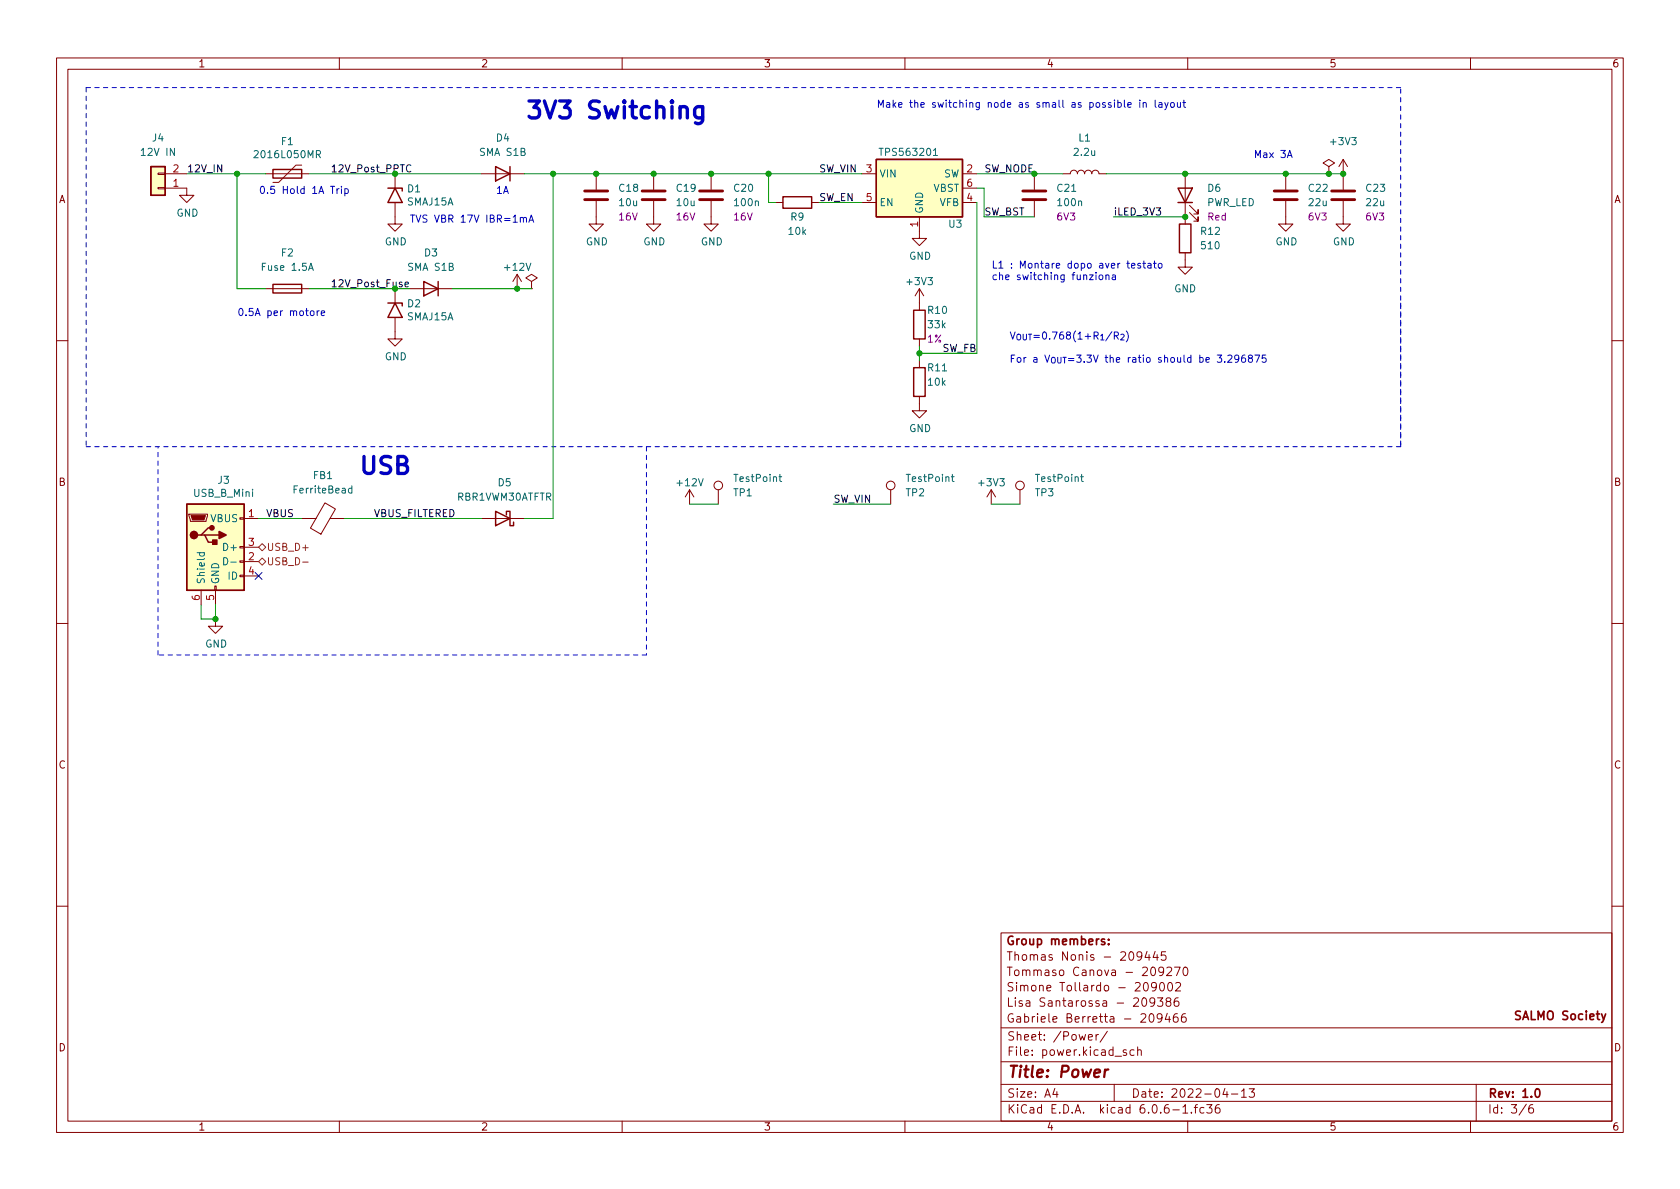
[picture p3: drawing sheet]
<svg xmlns="http://www.w3.org/2000/svg" width="297mm" height="210mm" viewBox="0 0 297 210" stroke-linecap="round" stroke-linejoin="round" font-family="sans-serif">
<g fill="none" stroke="#840000" stroke-width=".18">
<path d="M10 10.2h277v190.1h-277zM12 12.2h273v186.1h-273zM60 10.2v2M110 10.2v2M160 10.2v2M210 10.2v2M260 10.2v2M27.9 30.6h1.3v.3h-1.3zM27.9 33.1h1.3v.3h-1.3zM29.2 33.3h3.8v1.2h1.3l-1.3 1.3-1.3-1.3h1.3M29.2 30.7h3.8M47 30.7h7.6"/>
<path d="M53.3 29.2h-1l-3 3.1h-1M69.8 35.8v3.8h1.3l-1.3 1.3-1.2-1.3h1.2M69.8 30.7v2.6M85.1 30.7h7.6M105.4 35.6v4h1.3l-1.3 1.3-1.3-1.3h1.3M105.4 30.7v2.8M115.6 35.6v4h1.2l-1.2 1.3-1.3-1.3h1.3M115.6 30.7v2.8M125.7 35.6v4h1.3l-1.3 1.3-1.2-1.3h1.2M125.7 30.7v2.8M137.2 35.8h1.2M143.5 35.8h1.3"/>
<path d="M152.4 30.7h2.5M152.4 35.8h2.5M162.6 38.3v3.9h1.2l-1.2 1.2-1.3-1.2h1.3M170.2 30.7h2.5M170.2 35.8h2.5M170.2 33.3h2.5M182.9 30.7v2.8M182.9 35.6v2.7M188 30.7h1.2a.64 .64 0 0 1 .7-.6 .64 .64 0 0 1 .6 .6 .64 .64 0 0 1 .6-.6 .64 .64 0 0 1 .7 .6 .64 .64 0 0 1 .6-.6 .64 .64 0 0 1 .6 .6 .64 .64 0 0 1 .7-.6 .64 .64 0 0 1 .6 .6h1.3M209.5 30.7v8.9M210.3 37.6l1.5 1.5v-.8v.8h-.7M210.3 36.3l1.5 1.5v-.7v.7h-.7"/>
<path d="M227.3 35.6v4h1.3l-1.3 1.3-1.2-1.3h1.2M227.3 30.7v2.8M234.9 29.5l1.1-.7-1.1-.6-1 .6 1 .7v1.2M234.9 30.7h.1M237.5 35.6v4h1.3l-1.3 1.3-1.3-1.3h1.3M237.5 28.2v5.3M237.5 28.2l-.8 1.3M237.5 28.2l.8 1.3M47 51h7.6M69.8 56.1v3.8h1.3l-1.3 1.3-1.2-1.3h1.2M69.8 51v2.6M72.4 51h7.6"/>
<path d="M91.4 48.5l-.7 1.3M91.4 48.5v2.5M91.4 48.5l.8 1.3M94 49.8l1-.7-1-.6-1 .6 1 .7v1.2M94 51h.1M162.6 51v3.9M162.6 59.9v1.3M162.6 51l-.8 1.3M162.6 51l.7 1.3M209.5 44.7v2.5h1.3l-1.3 1.3-1.2-1.3h1.2M10 60.2h2M162.6 70.1v2.5h1.2l-1.2 1.3-1.3-1.3h1.3"/>
<path d="M162.6 63.7v1.3M285 60.2h2M33.4 90.9h3.3v.3l-.3 1h-2.7zM42.4 99.2h.8v.2h-.8zM42.4 96.6h.8v.3h-.8zM42.4 91.6h.8v.2h-.8zM43.2 91.7h2.5M43.2 99.3h2.5M43.2 96.8h2.5M53.3 91.7h2.6M57.5 88.9l1.8 1.1-2.6 4.5-1.8-1.1zM58.4 91.7h2.6"/>
<path d="M85.1 91.7h7.6M121.9 86.6l-.7 1.3M121.9 86.6v2.5M121.9 86.6l.8 1.3M127 86.6v2.5M157.5 86.6v2.5M175.3 86.6l-.8 1.3M175.3 86.6v2.5M175.3 86.6l.7 1.3M180.3 86.6v2.5M10 110.2h2M35.6 104.4v2.5"/>
<path d="M38 103.6h.2v.8h-.2zM38.1 109.5v1.2h1.3l-1.3 1.3-1.3-1.3h1.3M38.1 104.4v2.5M42.4 101.7h.8v.3h-.8zM43.2 101.8h2.5M285 110.2h2M10 160.2h2M177 165h108v33.3h-108zM201.9 168.9l-.3 .3h-.3l-.3-.3 .2-.5 .4-.1 .2 .1a.99 .99 0 0 1-.3 1.4h-.3M202 176.6l.2-.1a.81 .81 0 0 1 .6 .6 .81 .81 0 0 1-.3 .8l-.1 .1a.81 .81 0 0 1-.4-1.4zM202.3 173.9l.2-.2a.81 .81 0 0 1 .6 .7 .81 .81 0 0 1-.3 .8h-.1a.81 .81 0 0 1-.4-1.3zM202.8 168.2l-.3 1.1h.9"/>
<path d="M203.2 168.8v1M203.3 179.4l.2-.1a.81 .81 0 0 1 .6 .6 .81 .81 0 0 1-.3 .8l-.1 .1a.81 .81 0 0 1-.4-1.4zM204.2 177.1l-.3 .3h-.3l-.3-.3 .2-.6h.4l.2 .1a.99 .99 0 0 1-.4 1.4h-.2M204.2 168.2l-.3 1.1h.9M204.5 174.4l-.3 .3h-.3l-.3-.3 .1-.6 .5-.1 .2 .2a.99 .99 0 0 1-.4 1.3h-.3M204.6 168.8v1M204.7 176.5h.9l-.5 .5 .4 .2v.6l-.2 .2h-.4l-.2-.2M205.2 173.9l.2-.2a.81 .81 0 0 1 .6 .7 .81 .81 0 0 1-.3 .8h-.2a.81 .81 0 0 1-.3-1.3zM205.5 179.9l-.3 .3h-.3l-.3-.3 .1-.6h.5l.2 .1a.99 .99 0 0 1-.4 1.4h-.3M205.7 171.7l-.2 .2h-.5l-.1-.2 .1-.6 .5-.1 .2 .2a.99 .99 0 0 1-.4 1.3h-.3M206.1 168.3h-.7l-.1 .7 .2-.1h.5l.2 .3-.1 .5-.2 .1-.6-.1M206.3 171.2l.6-.2 .2 .2 .1 .2-1 1.1h1"/>
<path d="M206.4 179.2l-.4 1.1h1M206.5 177.1l-.3-.3v-.2l.3-.1h.4l.1 .2v.3l-.7 .2-.1 .2v.4l.3 .2 .4-.1 .1-.2v-.3l-.3-.3M206.6 173.9l.2-.2a.81 .81 0 0 1 .6 .7 .81 .81 0 0 1-.3 .8h-.1a.81 .81 0 0 1-.4-1.3zM206.7 179.8v1M207.7 171h1l-.7 1.5M207.9 173.9l.6-.2 .2 .2v.3l-.9 1h.9M208.2 179.3a.59 .59 0 0 0-.7 .6v.6l.1 .2 .4 .1 .2-.2 .1-.5-.1-.2-.5-.1-.2 .3M208.3 176.5a.59 .59 0 0 0-.7 .6v.6l.1 .2 .5 .1 .2-.2 .1-.5-.2-.2-.4-.1-.3 .3M209.3 171.2l.2-.2a.81 .81 0 0 1 .6 .6 .81 .81 0 0 1-.3 .8l-.1 .1a.81 .81 0 0 1-.4-1.3zM209.6 179.3a.59 .59 0 0 0-.7 .6v.6l.1 .2 .5 .1 .2-.2v-.5l-.1-.2-.4-.1-.3 .3M285 160.2h2M60 198.3v2"/>
<path d="M110 198.3v2M160 198.3v2M177 194.8h108M177 191.8h108M177 187.8h108M177 181.8h108M186.5 192.5l-.4 1h1M186.9 193v1M192.4 183.4l.7-.1v-.3l-.5-.1-.2 .2 .1 .8h.6M193.8 182.9v1M194.2 182.9l-.3 .1-.1 .2M195.8 182.4l-1.3 1.9"/>
<path d="M197 191.8v3M199.1 185.7l-.3-.1-.2 .2v.3l.5 .1v.4h-.5M200.5 185.7l-.4-.1-.3 .3v.4l.1 .3h.6M201.1 185.8l.3-.2 .3 .1 .1 .9M201.1 185.1v1.5M209.1 195.8l.5-.5v1.5M209.1 196.8h.9M210 198.3v2M210.6 196.7v.1M211.1 195.8h.6M211.7 195.3l-.3 .2v1.3M212.9 195.9l-.5-.1-.3 .3v.4l.2 .3h.6"/>
<path d="M213.4 195.3h.9l-.5 .6 .4 .1v.7l-.2 .1h-.4l-.2-.1M215.6 195.3a.59 .59 0 0 0-.7 .7v.5l.1 .3h.4l.2-.1 .1-.5-.1-.2-.5-.1-.2 .3M216.6 192.5l-.4 1h.9M216.9 193v1M217.7 193.5h1.2M219.5 193l.4-.5v1.5M219.5 194h.9M220.9 192.5h.9l-.5 .6 .4 .1v.7l-.2 .1h-.4l-.2-.1M260 198.3v2M261 191.8v6.5M269.9 195.3l-1.3 1.9M271 195.3a.6 .6 0 0 0-.7 .7v.5l.1 .3h.5l.2-.1 .1-.5-.2-.2-.4-.1-.3 .3"/>
<circle cx="127" cy="85.8" r=".76"/>
<circle cx="157.5" cy="85.8" r=".76"/>
<circle cx="180.3" cy="85.8" r=".76"/>
</g>
<path d="M195.3 166.1l-.4-.1-.2 .3 .1 .2 .5 .1v.4h-.6M196 166.9v.1M196 166.1v.2M268.8 178.9l-.6-.1-.2 .1v.5l.7 .3 .1 .3-.3 .3-.5-.1M271.6 192.6l.2-.1a.82 .82 0 0 1 .6 .7 .82 .82 0 0 1-.3 .8h-.2a.81 .81 0 0 1-.6-.6 .81 .81 0 0 1 .3-.8z" fill="none" stroke="#840000" stroke-width=".3"/>
<path d="M195.4 189.1l-.2 1.4M196 189.1l-.4 .1-.3 .3" fill="none" stroke="#840000" stroke-width=".4"/>
<g fill="none" stroke="#840000" stroke-width=".25">
<path d="M26.7 29.5h2.5v5h-2.5zM48.3 30h5v1.5h-5zM68.6 33.3h2.5v.5M69.8 33.3l1.3 2.5h-2.5zM87.6 29.5l2.6 1.2-2.6 1.3zM90.2 29.5v2.5M138.4 34.8h5.1v2h-5.1zM154.9 28.2h15.3v10.1h-15.3zM208.3 33.3h2.5l-1.3 2.5zM208.3 35.8h2.5M208.5 39.6h2.1v5.1h-2.1zM48.3 50.3h5v1.5h-5z"/>
<path d="M68.6 53.6h2.5v.5M69.8 53.6l1.3 2.5h-2.5zM74.9 49.8l2.6 1.2-2.6 1.3zM77.5 49.8v2.5M161.5 54.9h2.1v5h-2.1zM161.5 65h2.1v5.1h-2.1zM33 89.1h10.2v15.3h-10.2zM35.6 94.6h.6l.6 1.3h1.3M36.2 94.6h2.5M37.5 93.3h-.7l-1.2 1.3h-.7M87.6 90.4l2.6 1.3-2.6 1.3zM89.5 91.1v-.7h.7v2.6h.6v-.7"/>
</g>
<g fill="none" stroke="#006464" stroke-width=".18">
<path d="M55.9 27.3l.6-.1 .2-.1-.1-.4-.7-.1v1.3M56.2 27.3l.5 .6M165 27.5h.8M54.5 47.8l.5-1.3 .4 1.3M34.9 97.7h1.2M35.3 97.7v.4l.2 .2 .6-.1v-.5M39.5 98.6a.64 .64 0 0 1 .8 .6 .64 .64 0 0 1-.8 .7zM40.8 99.4h1M62.2 86.4l-.4-.1-.2 .3 .1 .5h.5M62.2 85.9v1.3M137.7 84.3h.5M137.9 83.9v1.1l.3 .2"/>
<path d="M168.2 84.3h.5M168.4 83.9v1.1l.3 .2M191.1 84.3h.4M191.2 83.9v1.1l.3 .2"/>
</g>
<g fill="#ffffc2" stroke="#ffffc2" stroke-width=".18">
<path d="M26.7 29.5h2.5v5h-2.5z"/>
<path d="M33 89.1h10.2v15.3h-10.2z"/>
<path d="M154.9 28.2h15.3v10.1h-15.3z"/>
</g>
<path d="M103.4 35.3h4M103.4 33.8h4M113.5 35.3h4.1M113.5 33.8h4.1M123.7 35.3h4.1M123.7 33.8h4.1M180.8 35.3h4.1M180.8 33.8h4.1M225.3 35.3h4.1M225.3 33.8h4.1M235.5 35.3h4M235.5 33.8h4" fill="none" stroke="#840000" stroke-width=".51"/>
<g fill="#840000" stroke="#840000" stroke-width=".25">
<path d="M38.7 94l1.3 .6-1.3 .6z"/>
<path d="M37.6 95.5h.8v.8h-.8z"/>
<circle cx="34.3" cy="94.6" r=".63"/>
<circle cx="37.5" cy="93.3" r=".38"/>
</g>
<path d="M33.8 91.2h2.5l-.2 .7h-2.1z" fill="#840000" stroke="#840000" stroke-width=".18"/>
<path d="M45.7 96.8l.7-.7 .6 .7-.6 .6zM45.7 99.3l.7-.6 .6 .6-.6 .6zM53.5 99.4h1" fill="none" stroke="#725600" stroke-width=".18"/>
<path d="M72.6 29.3a.6 .6 0 0 0-.8 .4 .6 .6 0 0 0 .6 .7l.2-.1M71.6 50.3l.6-.1v-.3h-.4l-.2 .2 .1 .6h.5" fill="none" stroke="#0f0f0f" stroke-width=".18"/>
<g fill="none" stroke="#0000c2" stroke-width=".18">
<path d="M198.8 17.7v1.1l.2 .2M199.4 18.6l.6-.2v-.2l-.4-.1-.2 .2 .1 .6h.5M201.5 17.7v.1M201.5 18.1v.9M202.1 18.3l.2-.2 .3 .1 .1 .8M202.1 18.1v.9M204.2 17.7v1.1l.2 .2M204.9 18.2h.5l.1 .8M205.5 18.4l-.5 .1-.2 .2 .2 .3 .5-.1M205.9 18.1l.3 .9M206.5 18.1l-.4 1.2-.2 .1M207.1 18.2l.3-.1 .2 .3v.3l-.2 .3-.3-.1-.1-.2z"/>
<path d="M208.2 18.1v.8l.3 .1 .2-.1M208.7 18.1v.9M209.1 18.1h.5M209.3 17.7v1.1l.3 .2M58.4 32.9h.8M59.6 33.4v.8M59.9 33.4l-.3 .2M60.4 32.9v.2M60.4 33.4v.8M61 33.4h.3l.3 .2-.1 .6h-.5M61 33.4v1.2M92 38.6l.2-.1h.3v.8"/>
<path d="M92.5 38.6l.2-.1h.3l.1 .8M93.5 39.3l.4-1.3 .5 1.3M93.6 38.9h.6M227.6 27.9l.4-1.3 .5 1.3M227.7 27.5h.6M55 55h.3l.2 .2v.4l-.2 .2-.3-.1-.1-.1zM56.1 55v.8M56.4 55l-.3 .2M56.8 55.4l.6-.1-.1-.3h-.3l-.2 .1 .1 .6h.4M193.8 48.6v.9M194.4 48.7l.3-.1 .3 .3v.3l-.3 .3-.3-.1-.1-.2zM195.5 48.7l.2-.1 .3 .1 .1 .8"/>
<path d="M195.5 48.6v.9M196.7 48.7h.5v.8M197.2 48.9l-.4 .1-.2 .2 .2 .3 .4-.1M200.1 47l.6-.1-.1-.3h-.3l-.2 .1v.7h.5M201.6 46.6h-.3l-.1 .1v.2l.4 .1v.4h-.4M202.1 46.6h.5M202.2 46.1v1.1l.4 .2M203 46.6h.5v.8M203.5 46.9h-.4l-.2 .2 .2 .3h.4M203.9 46.6h.5M204.1 46.1v1.1l.3 .2M204.9 46.6h.3l.3 .2v.4l-.3 .2h-.3l-.1-.2z"/>
<path d="M219 63.3l-.2 .3-.4-.1-.1-.2 .1-.4 .4-.1 .2 .1a.84 .84 0 0 1-.3 1.2h-.3M220.1 62.8l-.3 .1a.85 .85 0 0 0 0 1.2l.4-.2v-.4l-.2-.2h-.2l-.3 .2M221 63.3l-.3-.2 .1-.2 .2-.1 .3 .1 .1 .1v.2l-.6 .2-.1 .2 .1 .3 .2 .2h.2l.2-.3v-.2l-.2-.3M221.9 62.8h.8l-.5 1.3M223.8 62.8h-.6l-.1 .6 .2-.1h.4l.2 .2-.1 .4-.2 .2-.5-.2"/>
</g>
<path d="M124.2 18.9v2.4a.81 .81 0 0 1-1.2 .4M124.2 19l-.2-.1h-.6l-.4 .2-.2 .3v.9l.3 .4 .3 .2h.6l.2-.2" fill="none" stroke="#0000c2" stroke-width=".6"/>
<path d="M15.2 15.5v63.5M247.6 15.5h-232.4M247.6 53.6v25.4M15.2 79h232.4M114.3 79v36.8M247.6 79v-63.5M27.9 115.8v-36.8M114.3 115.8h-86.4" fill="none" stroke="#0000c2" stroke-width=".18" stroke-dasharray=".8 .8"/>
<g fill="none" stroke="#009600" stroke-width=".18">
<path d="M33 30.7h14M41.9 30.7v20.3h5.1M54.6 30.7h30.5M92.7 30.7h59.7M97.8 30.7v61h-5.1M135.9 30.7v5.1h1.3M144.8 35.8h7.6M172.7 30.7h15.3M172.7 33.3h1.3v5h8.9M172.7 35.8v26.7h-10.1M195.6 30.7h41.9M196.8 38.3h12.7"/>
<path d="M54.6 51h17.8M80 51h14M162.6 61.2v2.5M45.7 91.7h7.6M61 91.7h24.1M121.9 89.1h5.1M147.3 89.1h10.2M175.3 89.1h5M35.6 106.9v2.6h2.5v-2.6"/>
</g>
<path d="M45.1 101.2l1.2 1.3M46.3 101.2l-1.2 1.3" fill="none" stroke="#000084" stroke-width=".18"/>
<g fill="#009600" stroke="#009600" stroke-width=".18">
<circle cx="38.1" cy="109.5" r=".46"/>
<circle cx="125.7" cy="30.7" r=".46"/>
<circle cx="105.4" cy="30.7" r=".46"/>
<circle cx="97.8" cy="30.7" r=".46"/>
<circle cx="115.6" cy="30.7" r=".46"/>
<circle cx="135.9" cy="30.7" r=".46"/>
<circle cx="234.9" cy="30.7" r=".46"/>
<circle cx="209.5" cy="30.7" r=".46"/>
<circle cx="227.3" cy="30.7" r=".46"/>
<circle cx="237.5" cy="30.7" r=".46"/>
<circle cx="41.9" cy="30.7" r=".46"/>
<circle cx="91.4" cy="51" r=".46"/>
<circle cx="162.6" cy="62.5" r=".46"/>
<circle cx="209.5" cy="38.3" r=".46"/>
</g>
<g font-size="4.2" fill="#0000c2">
<text x="92.7" y="21">3V3 Switching</text>
<text x="64.2" y="83.9">USB</text>
</g>
<text font-size="2.8" fill="#840000" x="178" y="190.6">Title: Power</text>
<g font-size="2.1" fill="#840000">
<text x="177.7" y="167.1">Group members:</text>
<text x="177.9" y="169.9">Thomas Nonis - 209445</text>
<text x="177.9" y="172.6">Tommaso Canova - 209270</text>
<text x="177.9" y="175.3">Simone Tollardo - 209002</text>
<text x="177.9" y="178">Lisa Santarossa - 209386</text>
<text x="177.9" y="180.8">Gabriele Berretta - 209466</text>
<text x="178" y="184">Sheet: /Power/</text>
<text x="268.7" y="180.4">SALMO Society</text>
<text x="178" y="186.7">File: power.kicad_sch</text>
<text x="178" y="196.9">KiCad E.D.A. kicad 6.0.6-1.fc36</text>
<text x="178" y="194.1">Size: A4</text>
<text x="200" y="194.1">Date: 2022-04-13</text>
<text x="263" y="194.1">Rev: 1.0</text>
<text x="263" y="196.9">Id: 3/6</text>
</g>
<g font-size="1.8" fill="#840000">
<text x="35" y="11.9">1</text>
<text x="85" y="11.9">2</text>
<text x="135" y="11.9">3</text>
<text x="185" y="11.9">4</text>
<text x="235" y="11.9">5</text>
<text x="285" y="11.9">6</text>
<text x="10.3" y="35.9">A</text>
<text x="285.3" y="35.9">A</text>
<text x="10.3" y="85.9">B</text>
<text x="285.3" y="85.9">B</text>
<text x="10.3" y="135.9">C</text>
<text x="285.3" y="135.9">C</text>
<text x="10.3" y="185.9">D</text>
<text x="285.3" y="185.9">D</text>
<text x="35" y="199.9">1</text>
<text x="85" y="199.9">2</text>
<text x="135" y="199.9">3</text>
<text x="185" y="199.9">4</text>
<text x="235" y="199.9">5</text>
<text x="285" y="199.9">6</text>
</g>
<g font-size="1.8" fill="#0000c2">
<text x="154.9" y="19">Make the switching node as small as possible in layout</text>
<text x="221.6" y="27.9">Max 3A</text>
<text x="45.7" y="34.3">0.5 Hold 1A Trip</text>
<text x="87.6" y="34.3">1A</text>
<text x="72.4" y="39.4">TVS VBR 17V IBR=1mA</text>
<text x="175.3" y="47.5">L1 : Montare dopo aver testato</text>
<text x="175.3" y="49.5">che switching funziona</text>
<text x="41.9" y="55.9">0.5A per motore</text>
<text x="178.4" y="60">V_{OUT}=0.768(1+R_{1}/R_{2})</text>
<text x="178.4" y="64.1">For a V_{OUT}=3.3V the ratio should be 3.296875</text>
</g>
<g font-size="1.8" fill="#006464">
<text x="25.2" y="27.6">12V IN</text>
<text x="27" y="25">J4</text>
<text x="45.4" y="28">2016L050MR</text>
<text x="49.8" y="25.6">F1</text>
<text x="85" y="27.6">SMA S1B</text>
<text x="87.8" y="25">D4</text>
<text x="156" y="27.6">TPS563201</text>
<text x="190" y="27.6">2.2u</text>
<text x="190.7" y="25">L1</text>
<text x="235.4" y="25.6">+3V3</text>
<text x="72.1" y="34">D1</text>
<text x="109.5" y="33.9">C18</text>
<text x="119.7" y="33.9">C19</text>
<text x="129.8" y="33.9">C20</text>
<text x="155.4" y="31.4">VIN</text>
<text x="165" y="33.9">VBST</text>
<text x="166.8" y="31.4">SW</text>
<text x="187" y="33.9">C21</text>
<text x="213.5" y="33.9">D6</text>
<text x="231.4" y="33.9">C22</text>
<text x="241.6" y="33.9">C23</text>
<text x="31.2" y="38.3">GND</text>
<text x="72" y="36.3">SMAJ15A</text>
<text x="109.6" y="36.4">10u</text>
<text x="119.7" y="36.4">10u</text>
<text x="130" y="36.4">100n</text>
<text x="139.5" y="41.5">10k</text>
<text x="139.8" y="39">R9</text>
<text x="155.4" y="36.4">EN</text>
<text x="163.2" y="37.8" transform="rotate(-90 163.2 37.8)">GND</text>
<text x="166.1" y="36.4">VFB</text>
<text x="167.8" y="40.3">U3</text>
<text x="187.1" y="36.4">100n</text>
<text x="212.4" y="41.5">R12</text>
<text x="213.3" y="36.4">PWR_LED</text>
<text x="231.5" y="36.4">22u</text>
<text x="241.6" y="36.4">22u</text>
<text x="46.6" y="47.9">Fuse 1.5A</text>
<text x="49.8" y="45.3">F2</text>
<text x="68" y="43.4">GND</text>
<text x="72.3" y="47.9">SMA S1B</text>
<text x="75.1" y="45.3">D3</text>
<text x="89.4" y="47.9">+12V</text>
<text x="103.6" y="43.4">GND</text>
<text x="113.7" y="43.4">GND</text>
<text x="123.9" y="43.4">GND</text>
<text x="160.7" y="45.9">GND</text>
<text x="212.5" y="44.1">510</text>
<text x="225.5" y="43.4">GND</text>
<text x="235.7" y="43.4">GND</text>
<text x="160.5" y="50.4">+3V3</text>
<text x="207.6" y="51.7">GND</text>
<text x="72" y="56.6">SMAJ15A</text>
<text x="72.1" y="54.3">D2</text>
<text x="164.1" y="55.5">R10</text>
<text x="164.2" y="58">33k</text>
<text x="68" y="63.7">GND</text>
<text x="164.1" y="65.7">R11</text>
<text x="164.2" y="68.2">10k</text>
<text x="160.7" y="76.4">GND</text>
<text x="34.3" y="87.9">USB_B_Mini</text>
<text x="38.6" y="85.5">J3</text>
<text x="52.2" y="87.2">FerriteBead</text>
<text x="55.4" y="84.7">FB1</text>
<text x="80.8" y="88.5">RBR1VWM30ATFTR</text>
<text x="88.1" y="86">D5</text>
<text x="119.8" y="86">+12V</text>
<text x="129.7" y="87.8">TP1</text>
<text x="129.9" y="85.2">TestPoint</text>
<text x="160.2" y="87.8">TP2</text>
<text x="160.4" y="85.2">TestPoint</text>
<text x="173.2" y="86">+3V3</text>
<text x="183.1" y="87.8">TP3</text>
<text x="183.3" y="85.2">TestPoint</text>
<text x="37.3" y="92.3">VBUS</text>
<text x="39.9" y="97.4">D+</text>
<text x="36.2" y="103.4" transform="rotate(-90 36.2 103.4)">Shield</text>
<text x="38.7" y="103.4" transform="rotate(-90 38.7 103.4)">GND</text>
<text x="40.4" y="102.5">ID</text>
<text x="36.3" y="114.5">GND</text>
</g>
<g font-size="1.8" fill="#a90000">
<text x="30.6" y="33">1</text>
<text x="30.6" y="30.5">2</text>
<text x="153.2" y="30.5">3</text>
<text x="153.2" y="35.6">5</text>
<text x="171" y="30.5">2</text>
<text x="171" y="35.6">4</text>
<text x="171" y="33">6</text>
<text x="162.3" y="40.1" transform="rotate(-90 162.3 40.1)">1</text>
<text x="44" y="91.4">1</text>
<text x="44" y="99.1">2</text>
<text x="44" y="96.5">3</text>
<text x="44" y="101.6">4</text>
<text x="35.3" y="106.2" transform="rotate(-90 35.3 106.2)">6</text>
<text x="37.8" y="106.2" transform="rotate(-90 37.8 106.2)">5</text>
</g>
<g font-size="1.8" fill="#0f0f0f">
<text x="33" y="30.5">12V_IN</text>
<text x="144.8" y="35.5">SW_EN</text>
<text x="144.8" y="30.5">SW_VIN</text>
<text x="174" y="38.1">SW_BST</text>
<text x="196.8" y="38.1">iLED_3V3</text>
<text x="166.5" y="62.2">SW_FB</text>
<text x="147.3" y="88.9">SW_VIN</text>
<text x="47" y="91.4">VBUS</text>
<text x="66" y="91.4">VBUS_FILTERED</text>
</g>
<g font-size="1.8" fill="#009600">
<text x="58.4" y="30.5">12V_Post_PPTC</text>
<text x="174" y="30.5">SW_NODE</text>
<text x="58.4" y="50.8">12V_Post_Fuse</text>
</g>
<g font-size="1.8" fill="#840084">
<text x="109.5" y="39">16V</text>
<text x="119.6" y="39">16V</text>
<text x="129.8" y="39">16V</text>
<text x="186.9" y="39">6V3</text>
<text x="213.5" y="39">Red</text>
<text x="231.4" y="39">6V3</text>
<text x="241.6" y="39">6V3</text>
<text x="164" y="60.6">1%</text>
</g>
<g font-size="1.8" fill="#725600">
<text x="47.1" y="97.4">USB_D+</text>
<text x="47.1" y="99.9">USB_D-</text>
</g>
</svg>
